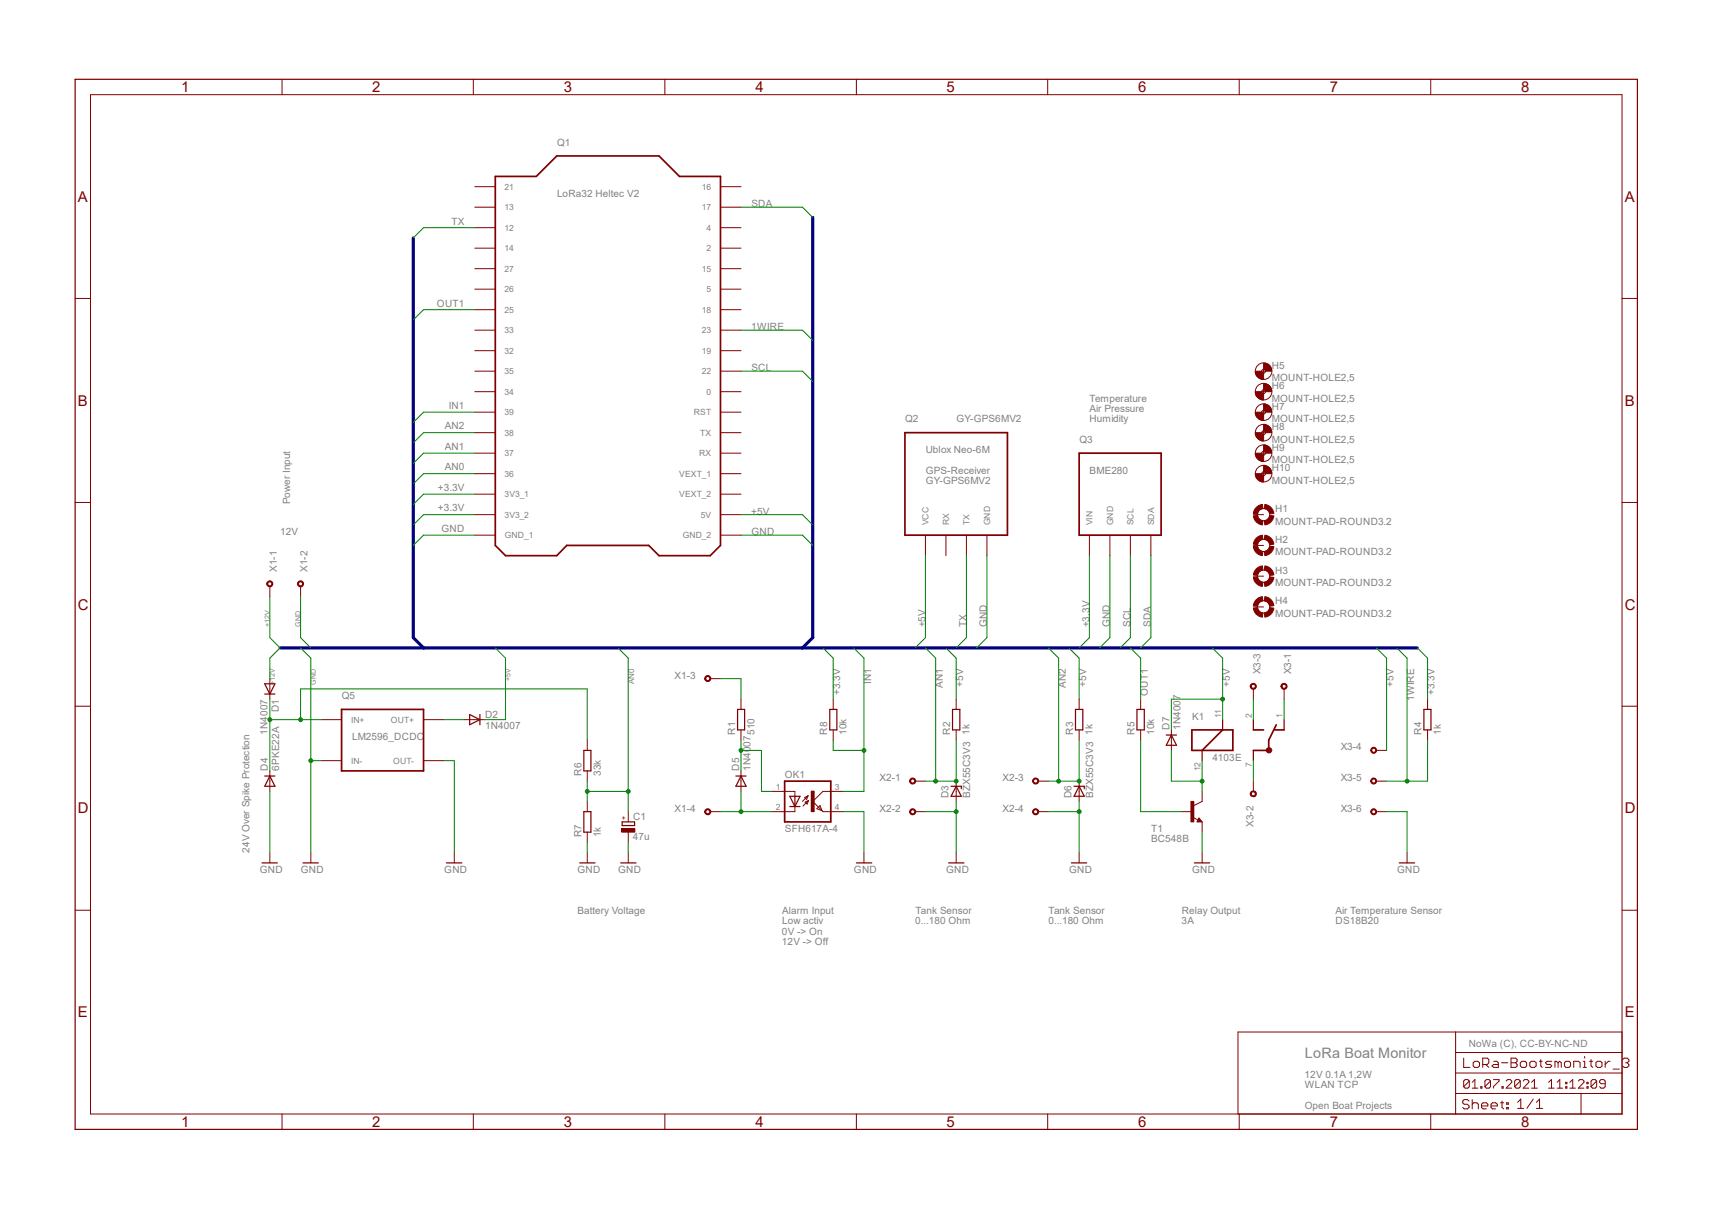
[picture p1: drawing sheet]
<svg xmlns="http://www.w3.org/2000/svg" width="297mm" height="210mm" viewBox="0 0 297 210" stroke-linecap="round" stroke-linejoin="round" font-family="sans-serif">
<g fill="none" stroke="#800000" stroke-width=".17">
<path d="M15.7 16.4h265.7v176.9h-265.7zM48.9 13.8v2.6M82.1 13.8v2.6M115.4 13.8v2.6M148.6 13.8v2.6M181.8 13.8v2.6M215 13.8v2.6M248.2 13.8v2.6M13 51.8h2.7M281.4 51.8h2.7M13 87.2h2.7M281.4 87.2h2.7"/>
<path d="M46.8 117.7v3.6M13 122.5h2.7M46.8 133.7v3.6M281.4 122.5h2.7M13 157.9h2.7M46.8 147.9v1.8M53.9 147.9v1.8M78.8 147.9v1.8M109 140.8v1.8M109 144.4v1.7M208.6 147.9v1.8M281.4 157.9h2.7"/>
<path d="M252.6 179v14.3M281.4 179h-66.6v14.3M48.9 193.3v2.6M82.1 193.3v2.6M115.4 193.3v2.6M148.6 193.3v2.6M181.8 193.3v2.6M215 193.3v2.6M248.2 193.3v2.6M252.6 189.7h28.8M252.6 186.1h28.8M252.6 182.6h28.8"/>
<path d="M254 183.6v1.6h1.1M254.9 191l-.3-.2h-.6l-.2 .2v.3l.2 .3h.6l.3 .3v.2l-.3 .3h-.6l-.2-.3M254.9 187.5l-.2-.2h-.5l-.2 .2v1M254.9 187.5v1l-.2 .3h-.5l-.2-.3M254.9 187.5l-.9 1M255.4 188.8h1M255.4 187.7l.5-.4v1.5M255.4 190.8v1.6M255.4 191.6l.3-.3h.5l.3 .3v.8M255.6 184.4l.3-.3h.5l.3 .3v.5l-.3 .3h-.5l-.3-.3zM256.9 188.5h.2v.3h-.2zM257 191.9h1.1v-.3l-.2-.3h-.6l-.3 .3v.5l.3 .3h.6"/>
<path d="M257.3 184.7h.8l.2-.3v-.6l-.2-.2h-.8v1.6M257.8 184.7l.5 .5M258.6 187.5l-.2-.2h-.5l-.3 .2v1M258.6 187.5v1l-.2 .3h-.5l-.3-.3M258.6 187.5l-1 1M258.7 191.9h1.1v-.3l-.3-.3h-.6l-.2 .3v.5l.2 .3h.6M259.1 187.3h1v.2l-1 1v.3M259.2 184.1h.5l.3 .3v.8h-.8l-.3-.3 .3-.2h.8M260.3 191.3h.6M260.5 184.4h1.1M260.6 188.5h.2v.3h-.2zM260.6 191v1.1l.3 .3"/>
<path d="M261.3 187.5l.3-.2h.4l.3 .2v.2l-1 1.1h1M261.4 191.3h.3v.3h-.3zM261.4 192.1h.3v.3h-.3zM262.2 183.6h.8l.2 .2v.3l-.2 .3 .2 .3v.2l-.2 .3h-.8zM262.2 184.4h.8M263.3 191.2l.6-.5v1.6M263.3 192.3h1.1M263.8 184.4l.3-.3h.5l.3 .3v.5l-.3 .3h-.5l-.3-.3zM263.8 187.5v1l-.3 .3h-.4l-.3-.3M263.8 187.5l-.3-.2h-.4l-.3 .2v1M263.8 187.5l-1 1M264.3 187.5l.2-.2h.5l.3 .2v.2l-1 1.1h1"/>
<path d="M265.4 184.4l.3-.3h.5l.3 .3v.5l-.3 .3h-.5l-.3-.3zM265.7 188.8h1M265.7 187.7l.5-.4v1.5M266 190.7l-1.1 1.6M266.6 192.3h1.1M266.6 191.2l.5-.5v1.6M267.1 184.1h.5M267.3 183.8v1.1l.3 .3M268.7 188.8h1M268.7 187.7l.5-.4v1.5M269.2 184.1h-.8l-.3 .3 .3 .3h.6l.2 .2-.2 .3h-.9M270.2 188.8h.9"/>
<path d="M270.2 187.7l.4-.4v1.5M270.3 184.4l-.3-.3h-.2v1.1M270.3 184.4v.8M270.3 184.4l.3-.3 .3 .3v.8M271.4 184.4l.3-.3h.5l.3 .3v.5l-.3 .3h-.5l-.3-.3zM271.6 188.5h.3v.3h-.3zM271.6 187.7h.3v.3h-.3zM272.4 188.8h.9M272.4 187.7l.5-.4v1.5M273 185.2v-1.1h.9l.2 .3v.8M273.9 187.5l.2-.2h.5l.2 .2v.2l-.9 1.1h.9M274.3 189.7v3.6"/>
<path d="M274.7 185.2h.5M274.7 184.1h.3v1.1M275 183.3v.3M275.3 188.5h.2v.3h-.2zM275.3 187.7h.2v.3h-.2zM275.8 184.1h.5M276.1 183.8v1.1l.2 .3M276.9 184.4l.3-.3h.5l.3 .3v.5l-.3 .3h-.5l-.3-.3zM277 187.5l-.2-.2h-.5l-.2 .2v1M277 187.5v1l-.2 .3h-.5l-.2-.3M277 187.5l-.9 1M278.5 188h-.7l-.3-.3v-.2l.3-.2h.5l.2 .2v1l-.2 .3h-.5l-.3-.3"/>
<path d="M278.5 184.1v1.1M279.4 184.1h-.3l-.6 .6M279.9 185.5h1.1M281.5 183.8l.3-.2h.5l.3 .2v.3l-.3 .3M282.1 184.4h.2M282.3 184.4l.3 .3v.2l-.3 .3h-.5l-.3-.3"/>
</g>
<path d="M13 13.8h271.1v182.1h-271.1zM45.9 118.6h1.8l-.9 1.8zM45.9 120.4h1.8M45.9 134.6h1.8M46.8 134.6l.9 1.8h-1.8zM45.5 149.7h2.6M52.6 149.7h2.6M77.5 149.7h2.6M107.9 142.6h2.2v.6h-2.2zM207.2 149.7h2.7" fill="none" stroke="#800000" stroke-width=".21"/>
<path d="M107.9 143.8h2.2v.6h-2.2z" fill-rule="evenodd" fill="#800000"/>
<path d="M217.5 89.3h1.7M80.6 124.8h3.6M101.9 128.4v1.8M101.9 133.7v1.8M101.9 139v1.8M247.7 121.3v1.8M247.7 126.6v1.8M101.9 144.4v1.7M101.9 147.9v1.8M107.9 143.8h2.2v.6h-2.2zM109 147.9v1.8" fill="none" stroke="#800000" stroke-width=".17"/>
<path d="M81.5 124l1.8 .8-1.8 .9zM83.3 124v1.7M101.3 130.2h1.2v3.5h-1.2zM247.1 123.1h1.2v3.5h-1.2zM100.6 149.7h2.6M101.3 140.8h1.2v3.6h-1.2zM107.7 149.7h2.7" fill="none" stroke="#800000" stroke-width=".21"/>
<path d="M219.5 87.5a1.77 1.77 0 0 1 1.5 1.6l-.7 .1a1.03 1.03 0 0 0-.9-1z" fill-rule="evenodd" fill="#800000"/>
<path d="M219.5 87.5a1.77 1.77 0 0 1 1.5 1.6l-.7 .1a1.03 1.03 0 0 0-.9-1z" fill="none" stroke="#800000" stroke-width=".17"/>
<path d="M218 88l.4-.3 .6-.2 .1 .7a1.03 1.03 0 0 0-.9 1l-.7-.1 .2-.7z" fill-rule="evenodd" fill="#800000"/>
<path d="M218 88l.4-.3 .6-.2 .1 .7a1.03 1.03 0 0 0-.9 1l-.7-.1 .2-.7z" fill="none" stroke="#800000" stroke-width=".17"/>
<path d="M217.5 89.5l.7-.1a1.03 1.03 0 0 0 .9 .9l-.1 .8a1.77 1.77 0 0 1-1.5-1.6z" fill-rule="evenodd" fill="#800000"/>
<path d="M217.5 89.5l.7-.1a1.03 1.03 0 0 0 .9 .9l-.1 .8a1.77 1.77 0 0 1-1.5-1.6z" fill="none" stroke="#800000" stroke-width=".17"/>
<path d="M219.4 90.3a1.03 1.03 0 0 0 .9-.9l.7 .1a1.77 1.77 0 0 1-1.5 1.6z" fill-rule="evenodd" fill="#800000"/>
<g fill="none" stroke="#800000" stroke-width=".17">
<path d="M217.5 94.6h1.7M219.4 90.3a1.03 1.03 0 0 0 .9-.9l.7 .1a1.77 1.77 0 0 1-1.5 1.6z"/>
<circle cx="219.2" cy="89.3" r="1.06"/>
</g>
<path d="M219.5 92.8a1.77 1.77 0 0 1 1.5 1.6l-.7 .1a1.03 1.03 0 0 0-.9-.9z" fill-rule="evenodd" fill="#800000"/>
<path d="M219.5 92.8a1.77 1.77 0 0 1 1.5 1.6l-.7 .1a1.03 1.03 0 0 0-.9-.9z" fill="none" stroke="#800000" stroke-width=".17"/>
<path d="M218 93.3l.4-.3 .6-.2 .1 .8a1.03 1.03 0 0 0-.9 .9l-.7-.1 .2-.7z" fill-rule="evenodd" fill="#800000"/>
<path d="M218 93.3l.4-.3 .6-.2 .1 .8a1.03 1.03 0 0 0-.9 .9l-.7-.1 .2-.7z" fill="none" stroke="#800000" stroke-width=".17"/>
<path d="M217.5 94.8l.7-.1a1.03 1.03 0 0 0 .9 1l-.1 .7a1.77 1.77 0 0 1-1.5-1.6z" fill-rule="evenodd" fill="#800000"/>
<path d="M217.5 94.8l.7-.1a1.03 1.03 0 0 0 .9 1l-.1 .7a1.77 1.77 0 0 1-1.5-1.6z" fill="none" stroke="#800000" stroke-width=".17"/>
<path d="M219.4 95.7a1.03 1.03 0 0 0 .9-1l.7 .1a1.77 1.77 0 0 1-1.5 1.6z" fill-rule="evenodd" fill="#800000"/>
<g fill="none" stroke="#800000" stroke-width=".17">
<path d="M217.5 99.9h1.7M219.4 95.7a1.03 1.03 0 0 0 .9-1l.7 .1a1.77 1.77 0 0 1-1.5 1.6z"/>
<circle cx="219.2" cy="94.6" r="1.06"/>
</g>
<path d="M219.5 98.2a1.77 1.77 0 0 1 1.5 1.5l-.7 .1a1.03 1.03 0 0 0-.9-.9z" fill-rule="evenodd" fill="#800000"/>
<path d="M219.5 98.2a1.77 1.77 0 0 1 1.5 1.5l-.7 .1a1.03 1.03 0 0 0-.9-.9z" fill="none" stroke="#800000" stroke-width=".17"/>
<path d="M218 98.7l.4-.3 .6-.2 .1 .7a1.03 1.03 0 0 0-.9 .9l-.7-.1 .2-.6z" fill-rule="evenodd" fill="#800000"/>
<path d="M218 98.7l.4-.3 .6-.2 .1 .7a1.03 1.03 0 0 0-.9 .9l-.7-.1 .2-.6z" fill="none" stroke="#800000" stroke-width=".17"/>
<path d="M217.5 100.2l.7-.1a1.03 1.03 0 0 0 .9 .9l-.1 .7a1.77 1.77 0 0 1-1.5-1.5z" fill-rule="evenodd" fill="#800000"/>
<path d="M217.5 100.2l.7-.1a1.03 1.03 0 0 0 .9 .9l-.1 .7a1.77 1.77 0 0 1-1.5-1.5z" fill="none" stroke="#800000" stroke-width=".17"/>
<path d="M219.4 101a1.03 1.03 0 0 0 .9-.9l.7 .1a1.77 1.77 0 0 1-1.5 1.5z" fill-rule="evenodd" fill="#800000"/>
<g fill="none" stroke="#800000" stroke-width=".17">
<path d="M217.5 105.3h1.7M219.4 101a1.03 1.03 0 0 0 .9-.9l.7 .1a1.77 1.77 0 0 1-1.5 1.5z"/>
<circle cx="219.2" cy="99.9" r="1.06"/>
</g>
<path d="M219.5 103.5a1.77 1.77 0 0 1 1.5 1.6l-.7 .1a1.03 1.03 0 0 0-.9-1z" fill-rule="evenodd" fill="#800000"/>
<path d="M219.5 103.5a1.77 1.77 0 0 1 1.5 1.6l-.7 .1a1.03 1.03 0 0 0-.9-1z" fill="none" stroke="#800000" stroke-width=".17"/>
<path d="M218 104l.4-.3 .6-.2 .1 .7a1.03 1.03 0 0 0-.9 1l-.7-.1 .2-.7z" fill-rule="evenodd" fill="#800000"/>
<path d="M218 104l.4-.3 .6-.2 .1 .7a1.03 1.03 0 0 0-.9 1l-.7-.1 .2-.7z" fill="none" stroke="#800000" stroke-width=".17"/>
<path d="M217.5 105.5l.7-.1a1.03 1.03 0 0 0 .9 .9l-.1 .8a1.77 1.77 0 0 1-1.5-1.6z" fill-rule="evenodd" fill="#800000"/>
<path d="M217.5 105.5l.7-.1a1.03 1.03 0 0 0 .9 .9l-.1 .8a1.77 1.77 0 0 1-1.5-1.6z" fill="none" stroke="#800000" stroke-width=".17"/>
<path d="M219.4 106.3a1.03 1.03 0 0 0 .9-.9l.7 .1a1.77 1.77 0 0 1-1.5 1.6z" fill-rule="evenodd" fill="#800000"/>
<g fill="none" stroke="#800000" stroke-width=".17">
<path d="M160.6 92.8v3.6M164.1 92.8v3.6M167.7 92.8v3.6M171.2 92.8v3.6M189 92.8v3.6M192.6 92.8v3.6M196.1 92.8v3.6M199.7 92.8v3.6M219.4 106.3a1.03 1.03 0 0 0 .9-.9l.7 .1a1.77 1.77 0 0 1-1.5 1.6zM55.7 132h3.6M55.7 124.8h3.6M73.5 132h3.5"/>
<path d="M73.5 124.8h3.5M133.9 137.3h4v.8M137.9 139.9v.9h-4M139.6 138.3l.6-.3-.2 .7zM139.7 139.1l.6-.2-.3 .6zM140.2 138l-1 1M140.3 138.9l-1 .9M144.6 137.3h1.7M144.6 140.8h1.7"/>
<circle cx="219.2" cy="105.3" r="1.06"/>
</g>
<path d="M157 75.1h17.8v17.7h-17.8zM187.2 78.6h14.3v14.2h-14.3zM59.3 123.1h14.2v10.6h-14.2zM136.1 135.5h8v7.1h-8z" fill="none" stroke="#800000" stroke-width=".3"/>
<path d="M137 138.1h1.8l-.9 1.8zM137 139.9h1.8M137.9 138.1v1.8" fill="none" stroke="#800000" stroke-width=".21"/>
<path d="M140.8 137.2h.5v3.6h-.5z" fill-rule="evenodd" fill="#800000"/>
<g fill="none" stroke="#800000" stroke-width=".17">
<path d="M46.8 101.7v1.8M128.6 121.3v1.8M128.6 126.6v1.8M140.8 137.2h.5v3.6h-.5zM142.3 139.7l.3 .9-.9-.3zM144.6 137.3h-1.8l-1.8 1.7 1.8 1.8h1.8M165.9 121.3v1.8M165.9 126.6v1.8M165.9 135.5v3.5M187.2 121.3v1.8M187.2 126.6v1.8M187.2 135.5v3.5"/>
<path d="M197.9 121.3v1.8M197.9 126.6v1.8M149.9 147.9v1.8M165.9 147.9v1.8M187.2 147.9v1.8M244.1 147.9v1.8"/>
</g>
<path d="M128 123.1h1.2v3.5h-1.2zM165 136.4h1.8v.4M165.3 123.1h1.2v3.5h-1.2zM165.9 136.4l.9 1.7h-1.8zM186.3 136.4h1.8v.4M186.6 123.1h1.3v3.5h-1.3zM187.2 136.4l.9 1.7h-1.8zM197.3 123.1h1.2v3.5h-1.2zM148.6 149.7h2.7M164.6 149.7h2.7M185.9 149.7h2.6M242.8 149.7h2.6" fill="none" stroke="#800000" stroke-width=".21"/>
<path d="M46.4 101l.2-.2a.53 .53 0 0 1 .7 .5 .53 .53 0 0 1-.7 .5l-.2-.2-.1-.3h.1a.37 .37 0 0 1 .4-.4 .37 .37 0 0 1 .4 .3 .36 .36 0 0 1-.2 .4 .36 .36 0 0 1-.4 0l-.2-.3h-.1z" fill-rule="evenodd" fill="#800000"/>
<path d="M46.4 101l.2-.2a.53 .53 0 0 1 .7 .5 .53 .53 0 0 1-.7 .5l-.2-.2-.1-.3h.1a.37 .37 0 0 1 .4-.4 .37 .37 0 0 1 .4 .3 .36 .36 0 0 1-.2 .4 .36 .36 0 0 1-.4 0l-.2-.3h-.1zM52.2 101.7v1.8" fill="none" stroke="#800000" stroke-width=".17"/>
<path d="M51.7 101l.2-.2a.53 .53 0 0 1 .8 .5 .53 .53 0 0 1-.8 .5l-.2-.2-.1-.3h.2a.37 .37 0 0 1 .3-.4 .37 .37 0 0 1 .4 .3 .36 .36 0 0 1-.1 .4 .36 .36 0 0 1-.4 0l-.2-.3h-.2z" fill-rule="evenodd" fill="#800000"/>
<path d="M51.7 101l.2-.2a.53 .53 0 0 1 .8 .5 .53 .53 0 0 1-.8 .5l-.2-.2-.1-.3h.2a.37 .37 0 0 1 .3-.4 .37 .37 0 0 1 .4 .3 .36 .36 0 0 1-.1 .4 .36 .36 0 0 1-.4 0l-.2-.3h-.2zM123.2 117.7h1.8" fill="none" stroke="#800000" stroke-width=".17"/>
<path d="M122.3 117.4l.3-.2a.53 .53 0 0 1 .7 .5 .53 .53 0 0 1-.7 .5l-.3-.5h.1l.2-.3a.36 .36 0 0 1 .4 0 .36 .36 0 0 1 .1 .4l-.1 .2a.37 .37 0 0 1-.6-.3h-.1z" fill-rule="evenodd" fill="#800000"/>
<path d="M122.3 117.4l.3-.2a.53 .53 0 0 1 .7 .5 .53 .53 0 0 1-.7 .5l-.3-.5h.1l.2-.3a.36 .36 0 0 1 .4 0 .36 .36 0 0 1 .1 .4l-.1 .2a.37 .37 0 0 1-.6-.3h-.1zM123.2 140.8h1.8" fill="none" stroke="#800000" stroke-width=".17"/>
<path d="M122.3 140.5l.3-.2a.53 .53 0 0 1 .7 .5 .53 .53 0 0 1-.7 .5l-.3-.2v-.3h.1a.37 .37 0 0 1 .4-.3 .37 .37 0 0 1 .3 .2 .36 .36 0 0 1-.1 .4 .36 .36 0 0 1-.4 0l-.2-.3h-.1z" fill-rule="evenodd" fill="#800000"/>
<path d="M158.8 135.5h1.8M122.3 140.5l.3-.2a.53 .53 0 0 1 .7 .5 .53 .53 0 0 1-.7 .5l-.3-.2v-.3h.1a.37 .37 0 0 1 .4-.3 .37 .37 0 0 1 .3 .2 .36 .36 0 0 1-.1 .4 .36 .36 0 0 1-.4 0l-.2-.3h-.1z" fill="none" stroke="#800000" stroke-width=".17"/>
<path d="M158.1 135a.55 .55 0 0 1 .6 .1 .55 .55 0 0 1 .2 .5l-.2 .3-.6 .1-.3-.5h.2l.2-.3a.36 .36 0 0 1 .4 0 .36 .36 0 0 1 .1 .4l-.1 .2a.37 .37 0 0 1-.6-.3h-.2z" fill-rule="evenodd" fill="#800000"/>
<path d="M158.1 135a.55 .55 0 0 1 .6 .1 .55 .55 0 0 1 .2 .5l-.2 .3-.6 .1-.3-.5h.2l.2-.3a.36 .36 0 0 1 .4 0 .36 .36 0 0 1 .1 .4l-.1 .2a.37 .37 0 0 1-.6-.3h-.2zM158.8 140.8h1.8" fill="none" stroke="#800000" stroke-width=".17"/>
<path d="M157.9 140.5l.2-.2a.55 .55 0 0 1 .6 .1 .55 .55 0 0 1 .2 .6l-.2 .2-.6 .1-.3-.5h.2a.37 .37 0 0 1 .3-.3 .37 .37 0 0 1 .4 .2 .36 .36 0 0 1-.1 .4 .36 .36 0 0 1-.4 0l-.2-.3h-.2z" fill-rule="evenodd" fill="#800000"/>
<path d="M180.1 135.5h1.8M157.9 140.5l.2-.2a.55 .55 0 0 1 .6 .1 .55 .55 0 0 1 .2 .6l-.2 .2-.6 .1-.3-.5h.2a.37 .37 0 0 1 .3-.3 .37 .37 0 0 1 .4 .2 .36 .36 0 0 1-.1 .4 .36 .36 0 0 1-.4 0l-.2-.3h-.2z" fill="none" stroke="#800000" stroke-width=".17"/>
<path d="M179.2 135.2l.2-.2a.55 .55 0 0 1 .6 .1 .55 .55 0 0 1 .2 .5l-.2 .3-.3 .1h-.3l-.2-.2v-.3h.1a.37 .37 0 0 1 .3-.4 .37 .37 0 0 1 .4 .3 .38 .38 0 0 1-.2 .4 .38 .38 0 0 1-.4-.1l-.1-.2h-.1z" fill-rule="evenodd" fill="#800000"/>
<path d="M179.2 135.2l.2-.2a.55 .55 0 0 1 .6 .1 .55 .55 0 0 1 .2 .5l-.2 .3-.3 .1h-.3l-.2-.2v-.3h.1a.37 .37 0 0 1 .3-.4 .37 .37 0 0 1 .4 .3 .38 .38 0 0 1-.2 .4 .38 .38 0 0 1-.4-.1l-.1-.2h-.1zM180.1 140.8h1.8" fill="none" stroke="#800000" stroke-width=".17"/>
<path d="M179.2 140.5l.2-.2a.55 .55 0 0 1 .6 .1 .55 .55 0 0 1 .2 .6l-.2 .2-.6 .1-.2-.5h.1a.37 .37 0 0 1 .3-.3 .37 .37 0 0 1 .4 .2 .38 .38 0 0 1-.2 .4 .38 .38 0 0 1-.4-.1l-.1-.2h-.1z" fill-rule="evenodd" fill="#800000"/>
<path d="M222.8 119.5v1.8M179.2 140.5l.2-.2a.55 .55 0 0 1 .6 .1 .55 .55 0 0 1 .2 .6l-.2 .2-.6 .1-.2-.5h.1a.37 .37 0 0 1 .3-.3 .37 .37 0 0 1 .4 .2 .38 .38 0 0 1-.2 .4 .38 .38 0 0 1-.4-.1l-.1-.2h-.1z" fill="none" stroke="#800000" stroke-width=".17"/>
<path d="M222.3 118.7a.54 .54 0 0 1 .7-.1 .54 .54 0 0 1 .3 .7 .54 .54 0 0 1-.7 .2l-.3-.2-.1-.3h.2a.37 .37 0 0 1 .3-.3 .37 .37 0 0 1 .4 .3v.2a.39 .39 0 0 1-.6 .1l-.1-.3h-.2z" fill-rule="evenodd" fill="#800000"/>
<path d="M222.3 118.7a.54 .54 0 0 1 .7-.1 .54 .54 0 0 1 .3 .7 .54 .54 0 0 1-.7 .2l-.3-.2-.1-.3h.2a.37 .37 0 0 1 .3-.3 .37 .37 0 0 1 .4 .3v.2a.39 .39 0 0 1-.6 .1l-.1-.3h-.2zM217.5 135.5v1.8" fill="none" stroke="#800000" stroke-width=".17"/>
<path d="M217 137.4a.57 .57 0 0 1 1 .1v.4a.55 .55 0 0 1-.6 .3 .55 .55 0 0 1-.5-.5h.2l.1-.2a.35 .35 0 0 1 .5 0 .35 .35 0 0 1-.2 .5h-.2l-.2-.3h-.2z" fill-rule="evenodd" fill="#800000"/>
<path d="M217.5 119.5v1.8M217 137.4a.57 .57 0 0 1 1 .1v.4a.55 .55 0 0 1-.6 .3 .55 .55 0 0 1-.5-.5h.2l.1-.2a.35 .35 0 0 1 .5 0 .35 .35 0 0 1-.2 .5h-.2l-.2-.3h-.2z" fill="none" stroke="#800000" stroke-width=".17"/>
<path d="M217 118.7a.54 .54 0 0 1 .7-.1 .54 .54 0 0 1 .2 .7 .54 .54 0 0 1-.6 .2l-.3-.2-.1-.3h.2a.37 .37 0 0 1 .3-.3 .37 .37 0 0 1 .4 .3v.2a.39 .39 0 0 1-.6 .1l-.1-.3h-.2z" fill-rule="evenodd" fill="#800000"/>
<path d="M217 118.7a.54 .54 0 0 1 .7-.1 .54 .54 0 0 1 .2 .7 .54 .54 0 0 1-.6 .2l-.3-.2-.1-.3h.2a.37 .37 0 0 1 .3-.3 .37 .37 0 0 1 .4 .3v.2a.39 .39 0 0 1-.6 .1l-.1-.3h-.2zM238.8 130.2h1.8" fill="none" stroke="#800000" stroke-width=".17"/>
<path d="M237.9 129.9l.2-.2a.53 .53 0 0 1 .8 .5 .53 .53 0 0 1-.8 .4l-.3-.4h.2v-.2l.4-.2a.38 .38 0 0 1 .2 .6l-.4 .1-.2-.3h-.2z" fill-rule="evenodd" fill="#800000"/>
<path d="M237.9 129.9l.2-.2a.53 .53 0 0 1 .8 .5 .53 .53 0 0 1-.8 .4l-.3-.4h.2v-.2l.4-.2a.38 .38 0 0 1 .2 .6l-.4 .1-.2-.3h-.2zM238.8 135.5h1.8" fill="none" stroke="#800000" stroke-width=".17"/>
<path d="M238.1 135a.53 .53 0 0 1 .8 .5 .53 .53 0 0 1-.8 .5l-.3-.5h.2v-.2l.4-.2a.38 .38 0 0 1 .2 .7h-.4l-.2-.3h-.2z" fill-rule="evenodd" fill="#800000"/>
<path d="M238.1 135a.53 .53 0 0 1 .8 .5 .53 .53 0 0 1-.8 .5l-.3-.5h.2v-.2l.4-.2a.38 .38 0 0 1 .2 .7h-.4l-.2-.3h-.2zM238.8 140.8h1.8" fill="none" stroke="#800000" stroke-width=".17"/>
<path d="M237.9 140.5l.2-.2a.53 .53 0 0 1 .8 .5 .53 .53 0 0 1-.8 .5l-.3-.5h.2v-.2l.4-.1a.38 .38 0 0 1 .2 .6l-.2 .1-.4-.2v-.2h-.2z" fill-rule="evenodd" fill="#800000"/>
<g fill="none" stroke="#800000" stroke-width=".17">
<path d="M82.4 32.4h3.5M82.4 35.9h3.5M82.4 39.5h3.5M125 32.4h3.6M125 35.9h3.6M125 39.5h3.6M82.4 43.1h3.5M82.4 46.6h3.5M82.4 50.2h3.5M82.4 53.7h3.5M82.4 57.3h3.5M125 43.1h3.6"/>
<path d="M125 46.6h3.6M125 50.2h3.6M125 53.7h3.6M125 57.3h3.6M82.4 60.8h3.5M82.4 64.4h3.5M82.4 67.9h3.5M82.4 71.5h3.5M82.4 75.1h3.5M82.4 78.6h3.5M125 60.8h3.6M125 64.4h3.6"/>
<path d="M125 67.9h3.6M125 71.5h3.6M125 75.1h3.6M125 78.6h3.6M82.4 82.2h3.5M82.4 85.7h3.5M82.4 89.3h3.5M82.4 92.8h3.5M125 82.2h3.6M125 85.7h3.6M125 89.3h3.6M125 92.8h3.6"/>
<path d="M128.6 133.7v3.6M203.2 126.6v3.6M237.9 140.5l.2-.2a.53 .53 0 0 1 .8 .5 .53 .53 0 0 1-.8 .5l-.3-.5h.2v-.2l.4-.1a.38 .38 0 0 1 .2 .6l-.2 .1-.4-.2v-.2h-.2z"/>
<circle cx="219.2" cy="64.4" r="1.44"/>
<circle cx="219.2" cy="64.4" r=".33"/>
</g>
<path d="M127.7 134.6h1.8M128.6 134.6l.9 1.8h-1.8zM202.3 127.5h1.8M203.2 127.5l.9 1.8h-1.8z" fill="none" stroke="#800000" stroke-width=".21"/>
<path d="M85.9 30.6h7.1l3.6-3.5h17.7l3.6 3.5h7.1v64l-1.8 1.8h-8.9l-1.7-1.8h-14.3l-1.7 1.8h-8.9l-1.8-1.8z" fill="none" stroke="#800000" stroke-width=".3"/>
<path d="M219.2 63a1.31 1.31 0 0 1 1.4 1.4h-1l-.1-.2-.3-.1z" fill-rule="evenodd" fill="#800000"/>
<path d="M219.2 63a1.31 1.31 0 0 1 1.4 1.4h-1l-.1-.2-.3-.1z" fill="none" stroke="#800000" stroke-width=".17"/>
<path d="M217.8 64.4h1.1l.3 .4v1a1.45 1.45 0 0 1-1.4-1.4z" fill-rule="evenodd" fill="#800000"/>
<g fill="none" stroke="#800000" stroke-width=".17">
<path d="M217.8 64.4h1.1l.3 .4v1a1.45 1.45 0 0 1-1.4-1.4zM218.9 64.4h.7M219.2 64.1v.7"/>
<circle cx="219.2" cy="67.9" r="1.44"/>
<circle cx="219.2" cy="67.9" r=".33"/>
</g>
<path d="M219.2 66.5a1.31 1.31 0 0 1 1.4 1.4h-1l-.1-.1-.3-.2z" fill-rule="evenodd" fill="#800000"/>
<path d="M219.2 66.5a1.31 1.31 0 0 1 1.4 1.4h-1l-.1-.1-.3-.2z" fill="none" stroke="#800000" stroke-width=".17"/>
<path d="M217.8 67.9h1.1l.3 .4v1.1a1.45 1.45 0 0 1-1.4-1.5z" fill-rule="evenodd" fill="#800000"/>
<g fill="none" stroke="#800000" stroke-width=".17">
<path d="M217.8 67.9h1.1l.3 .4v1.1a1.45 1.45 0 0 1-1.4-1.5zM218.9 67.9h.7M219.2 67.6v.7"/>
<circle cx="219.2" cy="71.5" r="1.44"/>
<circle cx="219.2" cy="71.5" r=".33"/>
</g>
<path d="M219.2 70.1a1.38 1.38 0 0 1 1.4 1.4h-1l-.1-.2-.3-.1z" fill-rule="evenodd" fill="#800000"/>
<path d="M219.2 70.1a1.38 1.38 0 0 1 1.4 1.4h-1l-.1-.2-.3-.1z" fill="none" stroke="#800000" stroke-width=".17"/>
<path d="M217.8 71.5h1.1l.3 .3v1.1a1.45 1.45 0 0 1-1.4-1.4z" fill-rule="evenodd" fill="#800000"/>
<g fill="none" stroke="#800000" stroke-width=".17">
<path d="M217.8 71.5h1.1l.3 .3v1.1a1.45 1.45 0 0 1-1.4-1.4zM218.9 71.5h.7M219.2 71.2v.6"/>
<circle cx="219.2" cy="75.1" r="1.44"/>
<circle cx="219.2" cy="75.1" r=".33"/>
</g>
<path d="M219.2 73.6a1.38 1.38 0 0 1 1.4 1.5h-1l-.1-.2-.3-.2z" fill-rule="evenodd" fill="#800000"/>
<path d="M219.2 73.6a1.38 1.38 0 0 1 1.4 1.5h-1l-.1-.2-.3-.2z" fill="none" stroke="#800000" stroke-width=".17"/>
<path d="M217.8 75.1h1.1l.3 .3v1.1a1.45 1.45 0 0 1-1.4-1.4z" fill-rule="evenodd" fill="#800000"/>
<g fill="none" stroke="#800000" stroke-width=".17">
<path d="M217.8 75.1h1.1l.3 .3v1.1a1.45 1.45 0 0 1-1.4-1.4zM218.9 75.1h.7M219.2 74.7v.7"/>
<circle cx="219.2" cy="78.6" r="1.44"/>
<circle cx="219.2" cy="78.6" r=".33"/>
</g>
<path d="M219.2 77.2a1.38 1.38 0 0 1 1.4 1.4h-1l-.1-.2-.3-.1z" fill-rule="evenodd" fill="#800000"/>
<path d="M219.2 77.2a1.38 1.38 0 0 1 1.4 1.4h-1l-.1-.2-.3-.1z" fill="none" stroke="#800000" stroke-width=".17"/>
<path d="M217.8 78.6h1.1l.3 .4v1.1a1.45 1.45 0 0 1-1.4-1.5z" fill-rule="evenodd" fill="#800000"/>
<g fill="none" stroke="#800000" stroke-width=".17">
<path d="M217.8 78.6h1.1l.3 .4v1.1a1.45 1.45 0 0 1-1.4-1.5zM218.9 78.6h.7M219.2 78.3v.7"/>
<circle cx="219.2" cy="82.2" r="1.44"/>
<circle cx="219.2" cy="82.2" r=".33"/>
</g>
<path d="M219.2 80.7a1.38 1.38 0 0 1 1.4 1.5h-1l-.1-.2-.3-.2z" fill-rule="evenodd" fill="#800000"/>
<path d="M219.2 80.7a1.38 1.38 0 0 1 1.4 1.5h-1l-.1-.2-.3-.2z" fill="none" stroke="#800000" stroke-width=".17"/>
<path d="M217.8 82.2h1.1l.3 .3v1.1a1.45 1.45 0 0 1-1.4-1.4z" fill-rule="evenodd" fill="#800000"/>
<path d="M217.8 82.2h1.1l.3 .3v1.1a1.45 1.45 0 0 1-1.4-1.4zM218.9 82.2h.7M219.2 81.8v.7" fill="none" stroke="#800000" stroke-width=".17"/>
<path d="M206.8 126.6h7.1v3.6h-7.1zM212.1 126.6l-3.5 3.6M217.5 126.6h1.7M221 126.6h1.8M221.4 125.7l-1.3 2.7v1.8h-2.6" fill="none" stroke="#800000" stroke-width=".3"/>
<path d="M208.6 130.2v1.8M212.1 124.8v1.8M217.5 124.8v1.8M222.8 124.8v1.8" fill="none" stroke="#800000" stroke-width=".21"/>
<path d="M219.8 129.9l.2-.2h.3l.4 .4-.1 .3-.3 .2h-.3l-.2-.2-.1-.3h.3l.1-.1 .3 .1-.1 .2-.3-.2h-.3z" fill-rule="evenodd" fill="#800000"/>
<path d="M144.6 121.3v1.8M144.6 126.6v1.8M208.6 137.3v1.7M219.8 129.9l.2-.2h.3l.4 .4-.1 .3-.3 .2h-.3l-.2-.2-.1-.3h.3l.1-.1 .3 .1-.1 .2-.3-.2h-.3zM205 140.8h1.8M208.6 142.6v1.8" fill="none" stroke="#800000" stroke-width=".17"/>
<path d="M144 123.1h1.2v3.5h-1.2zM217.5 130.2v1.8" fill="none" stroke="#800000" stroke-width=".21"/>
<path d="M206.6 139h.5v3.6h-.5z" fill-rule="evenodd" fill="#800000"/>
<path d="M206.6 139h.5v3.6h-.5zM208.6 139l-1.5 .7M207 141.8l.9 .4M208 141.9l.6 .7h-.9z" fill="none" stroke="#800000" stroke-width=".17"/>
<path d="M208 142.2l.1 .2h-.2l.1-.3 .4 .4h-.5" fill="none" stroke="#800000" stroke-width=".21"/>
<path d="M141 37.7v72.9l-1.8 1.8M71.7 41.3v69.3l1.8 1.8M48.6 112.4h197.3" fill="none" stroke="#000080" stroke-width=".55"/>
<path d="M52.2 112.4l1.7 1.8v33.7M53.9 132h1.8" fill="none" stroke="#008000" stroke-width=".17"/>
<circle cx="53.9" cy="132" r=".33" fill="#008000"/>
<g fill="none" stroke="#008000" stroke-width=".17">
<path d="M171.2 96.4v14.2l-1.7 1.8M192.6 96.4v14.2l-1.8 1.8M52.2 103.5v7.1l1.7 1.8M46.8 137.3v10.6M77 132h1.8v15.9M165.9 139v8.9M101.9 146.1v1.8M109 146.1v1.8M146.3 140.8h3.6v7.1M160.6 140.8h5.3M240.6 140.8h3.5v7.1"/>
<circle cx="53.9" cy="132" r=".33"/>
</g>
<circle cx="165.9" cy="140.8" r=".33" fill="#008000"/>
<g fill="none" stroke="#008000" stroke-width=".17">
<path d="M187.2 139v8.9M181.9 140.8h5.3"/>
<circle cx="165.9" cy="140.8" r=".33"/>
</g>
<circle cx="187.2" cy="140.8" r=".33" fill="#008000"/>
<g fill="none" stroke="#008000" stroke-width=".17">
<path d="M82.4 92.8h-8.9l-1.8 1.8M128.6 92.8h10.6l1.8 1.8M128.6 89.3h10.6l1.8 1.8M160.6 96.4v14.2l-1.8 1.8M85.9 112.4l1.8 1.8v10.6h-3.5M164.1 112.4l1.8 1.8v7.1M185.5 112.4l1.7 1.8v7.1M210.4 112.4l1.7 1.8v10.6M238.8 112.4l1.8 1.8v16M212.1 121.3h-8.9v5.3M208.6 144.4v3.5"/>
<circle cx="187.2" cy="140.8" r=".33"/>
</g>
<circle cx="212.1" cy="121.3" r=".33" fill="#008000"/>
<g fill="none" stroke="#008000" stroke-width=".17">
<path d="M82.4 85.7h-8.9l-1.8 1.8M82.4 89.3h-8.9l-1.8 1.8M189 96.4v14.2l-1.8 1.8M46.8 103.5v7.1l1.8 1.8-1.8 1.8v3.5M142.8 112.4l1.8 1.8v7.1M245.9 112.4l1.8 1.8v7.1M46.8 121.3v3.5h5.4"/>
<circle cx="212.1" cy="121.3" r=".33"/>
</g>
<circle cx="46.8" cy="124.8" r=".33" fill="#008000"/>
<g fill="none" stroke="#008000" stroke-width=".17">
<path d="M46.8 124.8v8.9M55.7 124.8h-3.5v-5.3h49.7v8.9"/>
<circle cx="46.8" cy="124.8" r=".33"/>
</g>
<circle cx="52.2" cy="124.8" r=".33" fill="#008000"/>
<g fill="none" stroke="#008000" stroke-width=".17">
<path d="M77 124.8h3.6M128.6 137.3v3.5M125 140.8h8.9"/>
<circle cx="52.2" cy="124.8" r=".33"/>
</g>
<circle cx="128.6" cy="140.8" r=".33" fill="#008000"/>
<g fill="none" stroke="#008000" stroke-width=".17">
<path d="M82.4 39.5h-8.9l-1.8 1.8M128.6 35.9h10.6l1.8 1.8M128.6 64.4h10.6l1.8 1.8M167.7 96.4v14.2l-1.8 1.8M196.1 96.4v14.2l-1.8 1.8M199.7 96.4v14.2l-1.8 1.8M148.1 112.4l1.8 1.8v23.1h-3.6M144.6 128.4v1.8h5.3M217.5 121.3v3.5M217.5 132v3.5M222.8 121.3v3.5"/>
<circle cx="128.6" cy="140.8" r=".33"/>
</g>
<circle cx="149.9" cy="130.2" r=".33" fill="#008000"/>
<g fill="none" stroke="#008000" stroke-width=".17">
<path d="M82.4 71.5h-8.9l-1.8 1.8M242.4 112.4l1.7 1.8v21.3M247.7 128.4v7.1h-7.1"/>
<circle cx="149.9" cy="130.2" r=".33"/>
</g>
<circle cx="244.1" cy="135.5" r=".33" fill="#008000"/>
<g fill="none" stroke="#008000" stroke-width=".17">
<path d="M128.6 57.3h10.6l1.8 1.8M101.9 135.5v3.5M109 137.3v3.5"/>
<circle cx="244.1" cy="135.5" r=".33"/>
</g>
<circle cx="101.9" cy="137.3" r=".33" fill="#008000"/>
<g fill="none" stroke="#008000" stroke-width=".17">
<path d="M101.9 137.3h7.1"/>
<circle cx="101.9" cy="137.3" r=".33"/>
</g>
<circle cx="109" cy="137.3" r=".33" fill="#008000"/>
<g fill="none" stroke="#008000" stroke-width=".17">
<path d="M82.4 82.2h-8.9l-1.8 1.7M107.2 112.4l1.8 1.8v23.1M165.9 128.4v7.1h-5.3"/>
<circle cx="109" cy="137.3" r=".33"/>
</g>
<circle cx="165.9" cy="135.5" r=".33" fill="#008000"/>
<g fill="none" stroke="#008000" stroke-width=".17">
<path d="M160.6 112.4l1.7 1.8v21.3"/>
<circle cx="165.9" cy="135.5" r=".33"/>
</g>
<circle cx="162.3" cy="135.5" r=".33" fill="#008000"/>
<g fill="none" stroke="#008000" stroke-width=".17">
<path d="M82.4 78.6h-8.9l-1.8 1.8M187.2 128.4v7.1h-5.3"/>
<circle cx="162.3" cy="135.5" r=".33"/>
</g>
<circle cx="187.2" cy="135.5" r=".33" fill="#008000"/>
<g fill="none" stroke="#008000" stroke-width=".17">
<path d="M181.9 112.4l1.8 1.8v21.3"/>
<circle cx="187.2" cy="135.5" r=".33"/>
</g>
<circle cx="183.7" cy="135.5" r=".33" fill="#008000"/>
<g fill="none" stroke="#008000" stroke-width=".17">
<path d="M82.4 53.7h-8.9l-1.8 1.8M82.4 75.1h-8.9l-1.8 1.7M125 117.7h3.6v3.6M196.1 112.4l1.8 1.8v7.1M128.6 128.4v5.3M128.6 130.2h3.5v7.1h1.8"/>
<circle cx="183.7" cy="135.5" r=".33"/>
</g>
<circle cx="128.6" cy="130.2" r=".33" fill="#008000"/>
<g fill="none" stroke="#008000" stroke-width=".17">
<path d="M197.9 128.4v12.4h7.1M203.2 130.2v5.3h5.4M208.6 132v5.3"/>
<circle cx="128.6" cy="130.2" r=".33"/>
</g>
<circle cx="208.6" cy="135.5" r=".33" fill="#008000"/>
<circle cx="208.6" cy="135.5" r=".33" fill="none" stroke="#008000" stroke-width=".17"/>
<g font-size="2.6" fill="#800000">
<text x="31.4" y="16">1</text>
<text x="64.6" y="16">2</text>
<text x="97.8" y="16">3</text>
<text x="131.1" y="16">4</text>
<text x="164.3" y="16">5</text>
<text x="197.5" y="16">6</text>
<text x="230.7" y="16">7</text>
<text x="263.9" y="16">8</text>
<text x="13.5" y="35">A</text>
<text x="281.9" y="35">A</text>
<text x="13.5" y="70.4">B</text>
<text x="281.9" y="70.4">B</text>
<text x="13.5" y="105.7">C</text>
<text x="281.9" y="105.7">C</text>
<text x="13.5" y="141.1">D</text>
<text x="281.9" y="141.1">D</text>
<text x="13.5" y="176.5">E</text>
<text x="281.9" y="176.5">E</text>
<text x="31.4" y="195.5">1</text>
<text x="64.6" y="195.5">2</text>
<text x="97.8" y="195.5">3</text>
<text x="131.1" y="195.5">4</text>
<text x="164.3" y="195.5">5</text>
<text x="197.5" y="195.5">6</text>
<text x="230.7" y="195.5">7</text>
<text x="263.9" y="195.5">8</text>
</g>
<text font-size="2.5" fill="#808080" x="226.4" y="183.5">LoRa Boat Monitor</text>
<g font-size="1.7" fill="#808080">
<text x="96.6" y="25.3">Q1</text>
<text x="96.6" y="34.2">LoRa32 Heltec V2</text>
<text x="130.4" y="35.9">SDA</text>
<text x="78.3" y="38.9">TX</text>
<text x="75.8" y="53.2">OUT1</text>
<text x="130.3" y="57.3">1WIRE</text>
<text x="130.4" y="64.4">SCL</text>
<text x="220.7" y="64">H5</text>
<text x="77.9" y="71">IN1</text>
<text x="189.1" y="71.5">Air Pressure</text>
<text x="189.1" y="69.7">Temperature</text>
<text x="220.7" y="66.1">MOUNT-HOLE2,5</text>
<text x="220.7" y="69.7">MOUNT-HOLE2,5</text>
<text x="220.7" y="67.5">H6</text>
<text x="220.7" y="71.1">H7</text>
<text x="77.2" y="74.5">AN2</text>
<text x="157.1" y="73.3">Q2</text>
<text x="165.9" y="73.3">GY-GPS6MV2</text>
<text x="187.3" y="76.8">Q3</text>
<text x="189.1" y="73.3">Humidity</text>
<text x="220.7" y="73.2">MOUNT-HOLE2,5</text>
<text x="220.7" y="76.8">MOUNT-HOLE2,5</text>
<text x="220.7" y="74.6">H8</text>
<text x="77.2" y="81.6">AN0</text>
<text x="77.2" y="78.1">AN1</text>
<text x="160.6" y="78.6">Ublox Neo-6M</text>
<text x="160.6" y="82.2">GPS-Receiver</text>
<text x="160.6" y="83.9">GY-GPS6MV2</text>
<text x="189.1" y="82.2">BME280</text>
<text x="220.7" y="80.3">MOUNT-HOLE2,5</text>
<text x="220.7" y="83.9">MOUNT-HOLE2,5</text>
<text x="220.7" y="78.2">H9</text>
<text x="220.7" y="81.7">H10</text>
<text x="50.4" y="87.5" transform="rotate(-90 50.4 87.5)">Power Input</text>
<text x="76" y="85.2">+3.3V</text>
<text x="76" y="88.7">+3.3V</text>
<text x="130.3" y="89.3">+5V</text>
<text x="221.2" y="88.9">H1</text>
<text x="48.6" y="92.8">12V</text>
<text x="76.6" y="92.3">GND</text>
<text x="130.4" y="92.8">GND</text>
<text x="221.2" y="91">MOUNT-PAD-ROUND3.2</text>
<text x="221.2" y="94.2">H2</text>
<text x="48" y="99.2" transform="rotate(-90 48 99.2)">X1-1</text>
<text x="53.4" y="99.2" transform="rotate(-90 53.4 99.2)">X1-2</text>
<text x="221.2" y="96.4">MOUNT-PAD-ROUND3.2</text>
<text x="221.2" y="101.7">MOUNT-PAD-ROUND3.2</text>
<text x="221.2" y="99.5">H3</text>
<text x="221.2" y="107">MOUNT-PAD-ROUND3.2</text>
<text x="221.2" y="104.9">H4</text>
<text x="160.6" y="108.8" transform="rotate(-90 160.6 108.8)">+5V</text>
<text x="167.7" y="108.8" transform="rotate(-90 167.7 108.8)">TX</text>
<text x="171.2" y="108.8" transform="rotate(-90 171.2 108.8)">GND</text>
<text x="189" y="108.8" transform="rotate(-90 189 108.8)">+3.3V</text>
<text x="192.6" y="108.8" transform="rotate(-90 192.6 108.8)">GND</text>
<text x="196.1" y="108.8" transform="rotate(-90 196.1 108.8)">SCL</text>
<text x="199.7" y="108.8" transform="rotate(-90 199.7 108.8)">SDA</text>
<text x="117" y="117.7">X1-3</text>
<text x="151.1" y="118.7" transform="rotate(-90 151.1 118.7)">IN1</text>
<text x="163.6" y="119.4" transform="rotate(-90 163.6 119.4)">AN1</text>
<text x="167.1" y="119.1" transform="rotate(-90 167.1 119.1)">+5V</text>
<text x="184.9" y="119.4" transform="rotate(-90 184.9 119.4)">AN2</text>
<text x="188.5" y="119.1" transform="rotate(-90 188.5 119.1)">+5V</text>
<text x="213.4" y="119.1" transform="rotate(-90 213.4 119.1)">+5V</text>
<text x="218.7" y="117" transform="rotate(-90 218.7 117)">X3-3</text>
<text x="224" y="117" transform="rotate(-90 224 117)">X3-1</text>
<text x="241.8" y="119.1" transform="rotate(-90 241.8 119.1)">+5V</text>
<text x="48.4" y="123.5" transform="rotate(-90 48.4 123.5)">D1</text>
<text x="59.3" y="121.3">Q5</text>
<text x="84.2" y="124.5">D2</text>
<text x="145.8" y="120.6" transform="rotate(-90 145.8 120.6)">+3.3V</text>
<text x="199.1" y="120.7" transform="rotate(-90 199.1 120.7)">OUT1</text>
<text x="206.8" y="124.8">K1</text>
<text x="245.4" y="121.6" transform="rotate(-90 245.4 121.6)">1WIRE</text>
<text x="248.9" y="120.6" transform="rotate(-90 248.9 120.6)">+3.3V</text>
<text x="46.4" y="127.5" transform="rotate(-90 46.4 127.5)">1N4007</text>
<text x="61.1" y="128.4">LM2596_DCDC</text>
<text x="84.2" y="126.4">1N4007</text>
<text x="127.5" y="127.5" transform="rotate(-90 127.5 127.5)">R1</text>
<text x="130.9" y="127.5" transform="rotate(-90 130.9 127.5)">510</text>
<text x="143.5" y="127.5" transform="rotate(-90 143.5 127.5)">R8</text>
<text x="146.9" y="127.5" transform="rotate(-90 146.9 127.5)">10k</text>
<text x="164.8" y="127.5" transform="rotate(-90 164.8 127.5)">R2</text>
<text x="168.2" y="127.5" transform="rotate(-90 168.2 127.5)">1k</text>
<text x="186.2" y="127.5" transform="rotate(-90 186.2 127.5)">R3</text>
<text x="189.6" y="127.5" transform="rotate(-90 189.6 127.5)">1k</text>
<text x="196.8" y="127.5" transform="rotate(-90 196.8 127.5)">R5</text>
<text x="200.2" y="127.5" transform="rotate(-90 200.2 127.5)">10k</text>
<text x="202.9" y="126.6" transform="rotate(-90 202.9 126.6)">D7</text>
<text x="204.8" y="126.6" transform="rotate(-90 204.8 126.6)">1N4007</text>
<text x="210.4" y="132">4103E</text>
<text x="232.6" y="130.2">X3-4</text>
<text x="246.6" y="127.5" transform="rotate(-90 246.6 127.5)">R4</text>
<text x="250" y="127.5" transform="rotate(-90 250 127.5)">1k</text>
<text x="46.5" y="133.7" transform="rotate(-90 46.5 133.7)">D4</text>
<text x="48.4" y="133.7" transform="rotate(-90 48.4 133.7)">6PKE22A</text>
<text x="100.9" y="134.6" transform="rotate(-90 100.9 134.6)">R6</text>
<text x="104.2" y="134.6" transform="rotate(-90 104.2 134.6)">33k</text>
<text x="128.2" y="133.7" transform="rotate(-90 128.2 133.7)">D5</text>
<text x="130.2" y="133.7" transform="rotate(-90 130.2 133.7)">1N4007</text>
<text x="136.2" y="135">OK1</text>
<text x="152.6" y="135.5">X2-1</text>
<text x="173.9" y="135.5">X2-3</text>
<text x="232.6" y="135.5">X3-5</text>
<text x="109.9" y="142.3">C1</text>
<text x="117" y="140.8">X1-4</text>
<text x="152.6" y="140.8">X2-2</text>
<text x="164.6" y="138.5" transform="rotate(-90 164.6 138.5)">D3</text>
<text x="168.3" y="138.5" transform="rotate(-90 168.3 138.5)">BZX55C3V3</text>
<text x="173.9" y="140.8">X2-4</text>
<text x="185.9" y="138.5" transform="rotate(-90 185.9 138.5)">D6</text>
<text x="189.7" y="138.5" transform="rotate(-90 189.7 138.5)">BZX55C3V3</text>
<text x="217.5" y="143.4" transform="rotate(-90 217.5 143.4)">X3-2</text>
<text x="232.6" y="140.8">X3-6</text>
<text x="43.3" y="147.9" transform="rotate(-90 43.3 147.9)">24V Over Spike Protection</text>
<text x="100.9" y="145.2" transform="rotate(-90 100.9 145.2)">R7</text>
<text x="104.2" y="145.2" transform="rotate(-90 104.2 145.2)">1k</text>
<text x="109.8" y="145.8">47u</text>
<text x="136.2" y="144.4">SFH617A-4</text>
<text x="199.7" y="146.1">BC548B</text>
<text x="199.7" y="144.4">T1</text>
<text x="45.1" y="151.5">GND</text>
<text x="52.2" y="151.5">GND</text>
<text x="77.1" y="151.5">GND</text>
<text x="100.2" y="151.5">GND</text>
<text x="107.3" y="151.5">GND</text>
<text x="148.2" y="151.5">GND</text>
<text x="164.2" y="151.5">GND</text>
<text x="185.5" y="151.5">GND</text>
<text x="206.8" y="151.5">GND</text>
<text x="242.4" y="151.5">GND</text>
<text x="100.2" y="158.6">Battery Voltage</text>
<text x="135.7" y="158.6">Alarm Input</text>
<text x="135.7" y="160.4">Low activ</text>
<text x="158.8" y="160.4">0...180 Ohm</text>
<text x="158.8" y="158.6">Tank Sensor</text>
<text x="181.9" y="160.4">0...180 Ohm</text>
<text x="181.9" y="158.6">Tank Sensor</text>
<text x="205" y="160.4">3A</text>
<text x="205.1" y="158.6">Relay Output</text>
<text x="231.7" y="158.6">Air Temperature Sensor</text>
<text x="231.7" y="160.4">DS18B20</text>
<text x="135.7" y="162.1">0V -&gt; On</text>
<text x="135.7" y="163.9">12V -&gt; Off</text>
<text x="254.8" y="181.7">NoWa (C), CC-BY-NC-ND</text>
<text x="226.4" y="187">12V 0.1A 1,2W</text>
<text x="226.4" y="188.8">WLAN TCP</text>
<text x="226.4" y="192.4">Open Boat Projects</text>
</g>
<g font-size="1.5" fill="#808080">
<text x="87.5" y="32.9">21</text>
<text x="121.8" y="32.9">16</text>
<text x="87.5" y="36.5">13</text>
<text x="87.5" y="40">12</text>
<text x="121.8" y="36.5">17</text>
<text x="122.6" y="40">4</text>
<text x="87.5" y="43.6">14</text>
<text x="87.5" y="47.2">27</text>
<text x="121.8" y="47.2">15</text>
<text x="122.6" y="43.6">2</text>
<text x="87.5" y="50.7">26</text>
<text x="122.6" y="50.7">5</text>
<text x="87.5" y="54.3">25</text>
<text x="87.5" y="57.8">33</text>
<text x="121.8" y="54.3">18</text>
<text x="121.8" y="57.8">23</text>
<text x="87.5" y="61.4">32</text>
<text x="87.5" y="64.9">35</text>
<text x="121.8" y="61.4">19</text>
<text x="121.8" y="64.9">22</text>
<text x="87.5" y="68.5">34</text>
<text x="122.6" y="68.5">0</text>
<text x="87.5" y="72.1">39</text>
<text x="87.5" y="75.6">38</text>
<text x="120.4" y="72.1">RST</text>
<text x="121.5" y="75.6">TX</text>
<text x="87.5" y="79.2">37</text>
<text x="87.5" y="82.7">36</text>
<text x="117.9" y="82.7">VEXT_1</text>
<text x="121.3" y="79.1">RX</text>
<text x="87.5" y="86.3">3V3_1</text>
<text x="87.5" y="89.8">3V3_2</text>
<text x="117.9" y="86.2">VEXT_2</text>
<text x="121.6" y="89.8">5V</text>
<text x="87.6" y="93.4">GND_1</text>
<text x="118.4" y="93.3">GND_2</text>
<text x="161.1" y="91.1" transform="rotate(-90 161.1 91.1)">VCC</text>
<text x="164.7" y="91.1" transform="rotate(-90 164.7 91.1)">RX</text>
<text x="168.2" y="91.1" transform="rotate(-90 168.2 91.1)">TX</text>
<text x="171.8" y="91.1" transform="rotate(-90 171.8 91.1)">GND</text>
<text x="189.6" y="91.1" transform="rotate(-90 189.6 91.1)">VIN</text>
<text x="193.1" y="91.1" transform="rotate(-90 193.1 91.1)">GND</text>
<text x="196.7" y="91.1" transform="rotate(-90 196.7 91.1)">SCL</text>
<text x="200.2" y="91.1" transform="rotate(-90 200.2 91.1)">SDA</text>
<text x="60.9" y="125.3">IN+</text>
<text x="67.8" y="125.3">OUT+</text>
<text x="211.9" y="124.6" transform="rotate(-90 211.9 124.6)">11</text>
<text x="217.2" y="124.6" transform="rotate(-90 217.2 124.6)">2</text>
<text x="222.5" y="124.6" transform="rotate(-90 222.5 124.6)">1</text>
<text x="60.9" y="132.5">IN-</text>
<text x="68.2" y="132.5">OUT-</text>
<text x="134.6" y="137">1</text>
<text x="144.8" y="137">3</text>
<text x="208.3" y="133.8" transform="rotate(-90 208.3 133.8)">12</text>
<text x="217.2" y="133" transform="rotate(-90 217.2 133)">7</text>
<text x="134.6" y="140.6">2</text>
<text x="144.8" y="140.6">4</text>
</g>
<text font-size="1.4" fill="#808080" x="110" y="118.7" transform="rotate(-90 110 118.7)">AN0</text>
<g font-size="1.2" fill="#808080">
<text x="46.8" y="108.8" transform="rotate(-90 46.8 108.8)">+12V</text>
<text x="52.2" y="108.8" transform="rotate(-90 52.2 108.8)">GND</text>
<text x="47.7" y="118.9" transform="rotate(-90 47.7 118.9)">+12V</text>
<text x="54.8" y="118.8" transform="rotate(-90 54.8 118.8)">GND</text>
<text x="88.6" y="118.2" transform="rotate(-90 88.6 118.2)">+5V</text>
</g>
<text font-size="1.2" fill="#800000" x="108.6" y="142.3" transform="rotate(-90 108.6 142.3)">+</text>
</svg>
